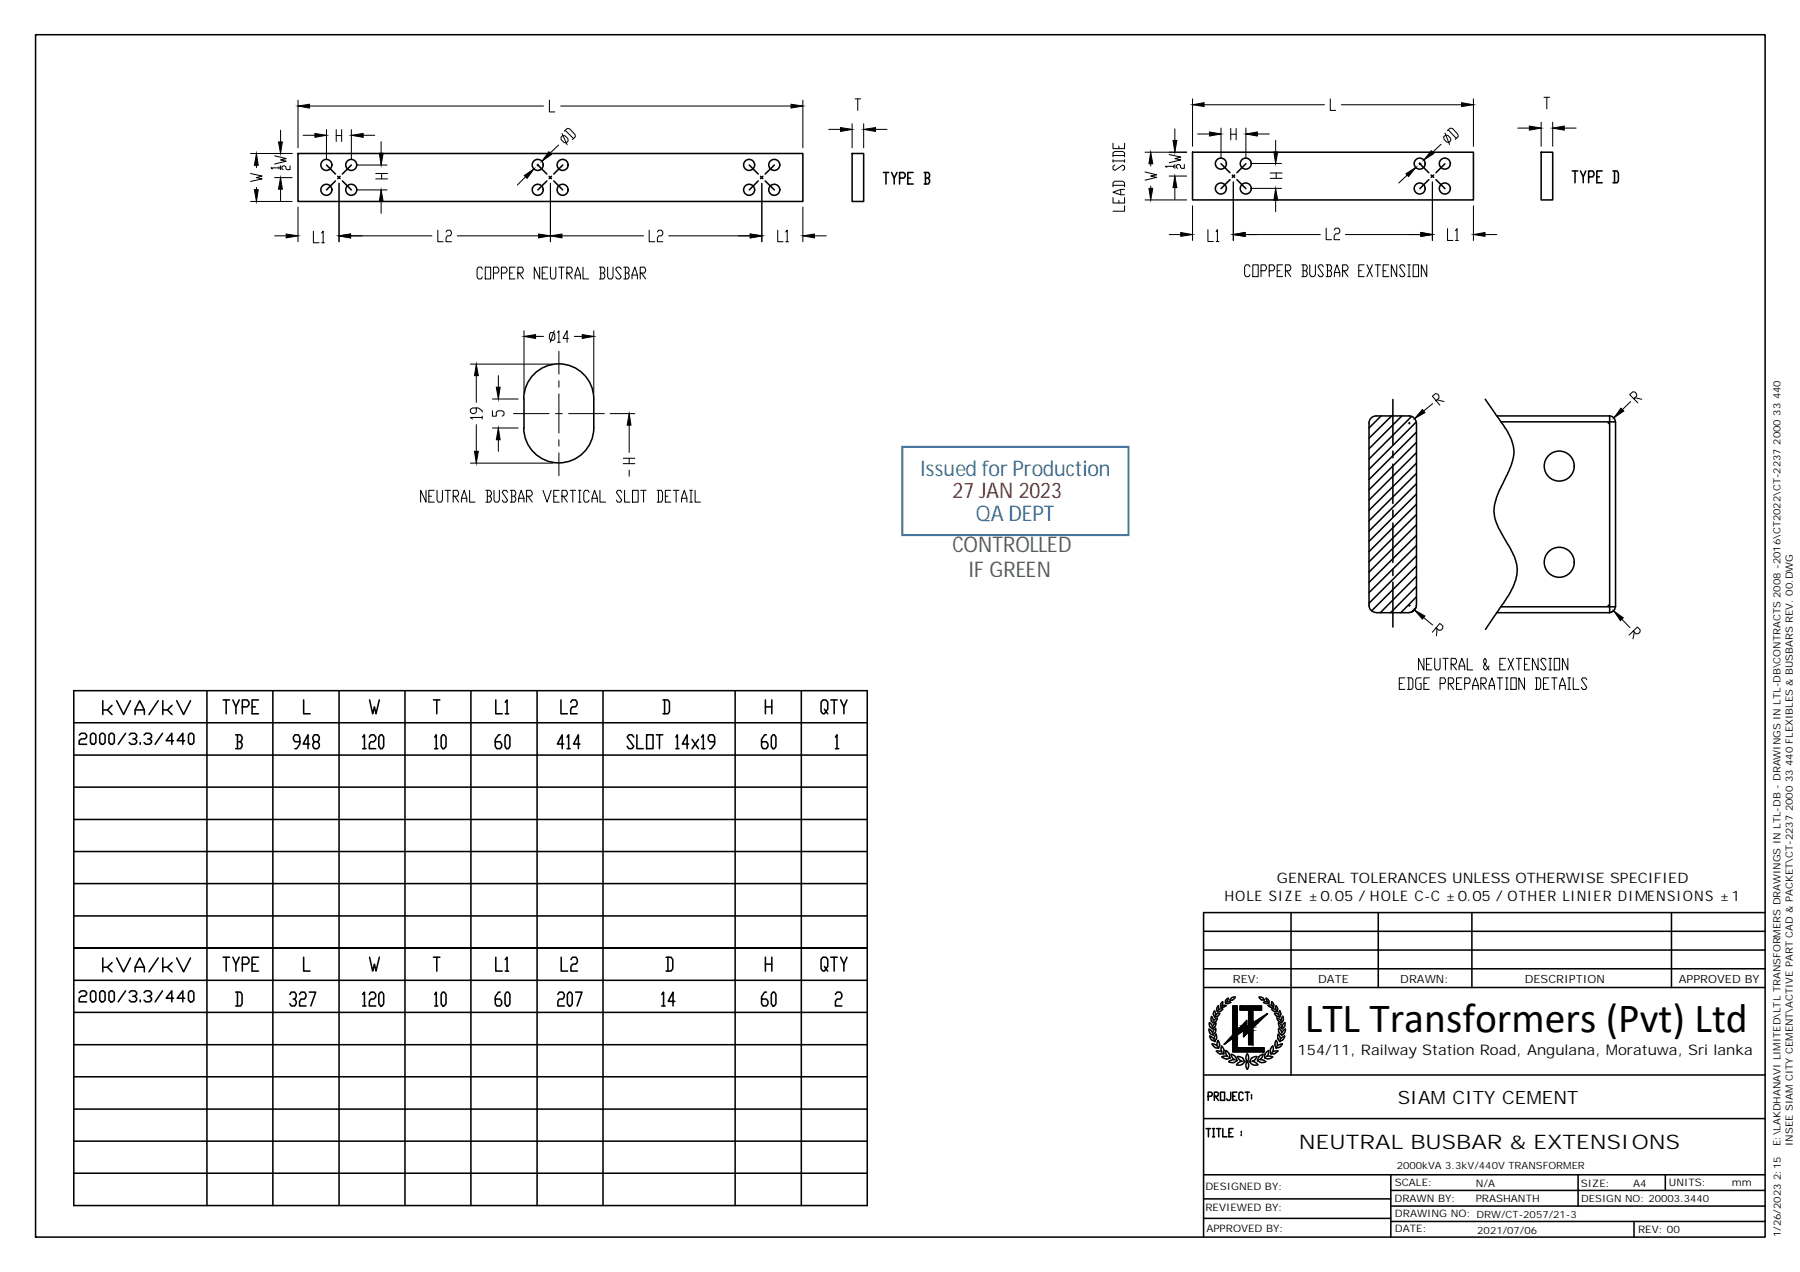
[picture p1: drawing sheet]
<svg xmlns="http://www.w3.org/2000/svg" width="297mm" height="210mm" viewBox="0 0 297 210" stroke-linecap="round" stroke-linejoin="round" font-family="sans-serif">
<!-- layer: 0 -->
<g fill="#000" stroke="#000" stroke-width=".17">
<path d="M49.2 17.5l1.9-.3v.6zM130.5 17.2l2 .3-2 .3zM196.8 17.3l1.9-.4v.7zM241.2 16.9l1.9 .4-1.9 .3zM42 31.3h.6l-.3 1.9zM42.3 25.3l.3 2h-.6zM46 23.4h.6l-.3 1.9zM46.3 29.3l.3 1.9h-.6zM47.2 38.6l2 .3-2 .4zM52 22l1.9 .3-1.9 .4zM56 38.9l1.9-.3v.7zM58 22.3l1.9-.3v.7z"/>
<path d="M62.6 25.3h.6l-.3 1.9zM62.9 31.3l.3 1.9h-.6zM86.5 29l1.6-1.1-1.1 1.5zM88.9 38.6l1.9 .3-1.9 .4zM90.6 25l.4 .5-1.6 1.1zM90.8 38.9l1.9-.3v.7zM123.8 38.6l1.9 .3-1.9 .4zM132.5 38.9l1.9-.3v.7zM138.7 21.1l1.9 .3-1.9 .3zM142.5 21.4l2-.3v.6zM189.6 31.1h.6l-.3 1.9zM189.9 25.1l.3 1.9h-.6z"/>
<path d="M193.6 23.2h.6l-.3 1.9zM193.9 29.1l.3 1.9h-.6zM194.8 38.4l2 .3-2 .3zM199.6 21.8l1.9 .3-1.9 .4zM203.5 38.7l2-.3v.6zM205.6 22.1l1.9-.3v.7zM210.2 25.1h.6l-.3 1.9zM210.5 31.1l.3 1.9h-.6zM232 28.7l1.7-1.1-1.3 1.5zM234.5 38.4l1.9 .3-1.9 .3zM236.2 24.9l.4 .4-1.6 1.1zM243.1 38.7l2-.3v.6z"/>
<path d="M252.4 20.8l1.9 .3-1.9 .4zM256.2 21.1l1.9-.3v.7zM86.5 55.5l1.9-.3v.7zM96.1 55.2l1.9 .3-1.9 .4zM78.6 60.1l.3 1.9h-.6zM78.3 74.5h.6l-.3 1.9zM81.9 63.9h.6l-.3 1.9zM82.2 70.6l.3 2h-.6zM103.8 68.3l.3 1.9h-.6zM234.7 67.6l.4 .5-1.6 1zM267.5 67.4l.5 .4-1.7 1.1zM233.5 100.7l1.6 1-.4 .5z"/>
<path d="M266.3 100.8l1.6 1.2-.5 .4zM203 171.3h.4l-1.4 1.1zM203.4 166h.8zM205.2 170.2h.9l-.6 .6zM205.7 168.4v.4h-.3zM207.3 168.4l1.9-1.1-1.3 1.1z"/>
<path d="M203.4 166l.8 4.1v-4.1zM203.4 166l.8 4.1h-.8z"/>
<path d="M203.4 170.8h.8zM203.4 170.8h.8z"/>
<path d="M203.4 170.8l.8 .5v-.5zM203.4 170.8l.8 .5h-1.2z"/>
<path d="M203.4 171.3l.8 1.1v-1.1zM203.4 171.3l.8 1.1h-.8z"/>
<path d="M203.4 172.4l.8 .5v-.5zM203.4 172.4l.8 .5h-.8z"/>
<path d="M203.4 170.1l.8 .7 .9-.7zM203.4 170.1l.8 .7h-.8z"/>
<path d="M204.2 170l.9 .1 .1-.1zM204.2 170l.9 .1h-.9z"/>
<path d="M205.2 170.2v.6h.3zM205.2 170.8h.3l-.3 .3z"/>
<path d="M205.4 168.8l.3 .5v-.5zM205.4 168.8l.3 .5h-.7z"/>
<path d="M205 169.3l.7 .2v-.2zM205 169.3l.7 .2h-.9z"/>
<path d="M206.1 166.7l.6 1.7v-1.7zM206.1 166.7l.6 1.7h-.6z"/>
<path d="M206.1 168.4l.6 .4v-.4zM206.1 168.4l.6 .4h-.6z"/>
<path d="M204.6 169.6l2.1 .4v-.4zM204.6 169.6l2.1 .4h-2.5z"/>
<path d="M205.2 170l1.5 .2v-.2zM205.2 170l1.5 .2h-1.5z"/>
<path d="M206.1 170.2l.6 2.2v-2.2zM206.1 170.2l.6 2.2h-.6z"/>
<path d="M204.8 169.5l1.9 .1 .2-.1zM204.6 169.6l.2-.1 1.9 .1z"/>
<path d="M206.1 169.3l.8 .2 .2-.2zM205.7 169.5l.4-.2 .8 .2z"/>
<path d="M206.1 168.8l1 .5 .4-.5zM206.1 168.8l1 .5h-1z"/>
<path d="M207.3 168.4l.2 .4 .4-.4zM206.7 168.8l.6-.4 .2 .4z"/>
<path d="M204.6 166l3.6 .7v-.7zM204.6 166l3.6 .7h-3.6z"/>
<path d="M203.4 172.9l5.2 .7v-.7zM203.4 172.9l5.2 .7h-5.2z"/>
</g>
<g fill="none" stroke="#000" stroke-width=".25">
<path d="M5.9 5.7h285.4v198.4h-285.4zM49.2 25.3h83.3v7.9h-83.3zM53.9 27.2l1.5 1.5M55.4 29.9l-1.5 1.4M55.7 29.1l.4 .4M56.1 29.1l-.4 .4M56.5 29.9l1.5 1.4M58 27.2l-1.5 1.5M88.8 27.2l1.4 1.5M90.2 29.9l-1.4 1.4M90.6 29.1l.4 .4M91 29.1l-.4 .4"/>
<path d="M91.4 29.9l1.5 1.4M92.9 27.2l-1.5 1.5M123.6 27.2l1.5 1.5M125.1 29.9l-1.5 1.4M125.5 29.1l.4 .4M125.9 29.1l-.4 .4M126.3 29.9l1.5 1.4M127.8 27.2l-1.5 1.5M140.6 25.3h1.9v7.9h-1.9zM145.8 28.5h.9M146.2 28.5v1.9M147.1 28.5l.5 .9v1"/>
<path d="M148 28.5l-.4 .9M148.4 29.4h.7l.3-.3v-.3l-.3-.3h-.7v1.9M149.8 29.4h.5M150.7 28.5h-.9v1.9h.9M152.5 28.5h.7l.2 .3v.3l-.2 .3M152.7 29.4h.5l.2 .3v.3l-.2 .4h-.7M152.7 28.5v1.9M196.8 25.1h46.3v7.9h-46.3zM201.5 27l1.5 1.5M203 29.6l-1.5 1.5M203.4 28.9l.3 .4M203.7 28.9l-.3 .4"/>
<path d="M204.1 29.6l1.5 1.5M205.6 27l-1.5 1.5M234.3 27l1.5 1.5M235.8 29.6l-1.5 1.5M236.2 28.9l.4 .4M236.6 28.9l-.4 .4M237 29.6l1.4 1.5M238.4 27l-1.4 1.5M254.3 25.1h1.9v7.9h-1.9zM259.4 28.2h1M259.9 28.2v2M260.8 28.2l.5 1v1"/>
<path d="M261.7 28.2l-.4 1M262.2 29.2h.6l.2-.4v-.3l-.2-.3h-.6v2M263.5 29.2h.4M264.4 28.2h-.9v2h.9M266.2 28.2h.7l.2 .3v1.3l-.2 .4h-.7M266.4 28.2v2M86.4 65.8a5.8 5.8 0 0 1 5.8-5.8 5.8 5.8 0 0 1 5.8 5.8M86.4 70.6a5.8 5.8 0 0 0 5.8 5.8 5.8 5.8 0 0 0 5.8-5.8M86.5 65.8v4.8M98 65.8v4.8M227.1 68.6a1.16 1.16 0 0 0-1.2 1.2v30.1M227.1 68.6h5.4a1.16 1.16 0 0 1 1.2 1.2"/>
<path d="M227.9 68.6l-2 2M229.6 68.6l-3.7 3.7M229.9 65.9v7.5M229.9 74.4v1.1M229.9 76.6v6.5M231.3 68.6l-5.4 5.5M232.9 68.7l-7 7M233.8 69.6l-7.9 7.8M233.8 71.3l-7.9 7.8M233.8 73l-7.9 7.8M233.8 74.7l-7.9 7.8M233.8 76.4l-7.9 7.8"/>
<path d="M233.8 78.1l-7.9 7.9M233.8 79.8l-7.9 7.8M233.8 69.8v30.1M245.1 65.9l3.4 4.9 .4 .7a5.7 5.7 0 0 1 .2 5.9l-2.1 4.7-.4 1.6v1.3a13.4 13.4 0 0 0 2.2 4.8l1.2 2.2a5.9 5.9 0 0 1-.6 5.4l-1.3 2.1-3 4.4M247 68.6h18.6v32.5h-18.6M247.7 69.6h18.9v30.5h-19M265.6 68.6a.95 .95 0 0 1 1 1M225.9 99.9a1.16 1.16 0 0 0 1.2 1.2M229.9 84.2v1.1M229.9 86.3v6.5M229.9 93.9v1.1M229.9 96.1v7.4"/>
<path d="M233.7 99.9a1.16 1.16 0 0 1-1.2 1.2M233.8 81.5l-7.9 7.8M233.8 83.2l-7.9 7.8M233.8 84.9l-7.9 7.8M233.8 86.6l-7.9 7.8M233.8 88.3l-7.9 7.8M233.8 90l-7.9 7.8M233.8 91.7l-7.9 7.8M233.8 93.4l-7.5 7.4M233.8 95.1l-6 6M233.8 96.8l-4.3 4.3M233.8 98.5l-2.6 2.6"/>
<path d="M12.2 114h130.9v84.9h-130.9zM12.2 119.3h130.9M34.1 114v84.9M45 114v84.9M56 114v84.9M66.8 114v84.9M77.7 114v84.9M88.6 114v84.9M99.5 114v84.9M121.3 114v84.9M132.2 114v84.9M227.1 101.1h5.5"/>
<path d="M233.7 100.3l-.8 .7M266.6 100.1a.95 .95 0 0 1-1 1M12.2 124.6h130.9M12.2 129.9h130.9M12.2 135.2h130.9M12.2 140.5h130.9M12.2 145.8h130.9M12.2 151.1h130.9M198.6 159.9h92.7M198.6 156.8h92.7M198.6 153.7h92.7M213 150.6v26.8"/>
<path d="M227.4 150.6v12.4M242.9 150.6v12.4M275.8 150.6v12.4M291.3 150.6h-92.7v53.5M12.2 161.8h130.9M12.2 167.1h130.9M12.2 172.4h130.9M12.2 177.7h130.9M198.6 177.4h92.7M198.6 163h92.7M199.5 169.8l.2 .7M199.5 169.9l.6 .6"/>
<path d="M199.6 168.7a.74 .74 0 0 0 .4 1M199.6 168.8l.5 .6 .3-.4 .2-.2M199.6 171l.4 .6 .4 .2M199.7 170.5l.4 .2M199.9 168.4l.2 .3M199.9 168.4v-.7l.3 .8M200 172.3l.5 .5M200.1 168.7v.1l.1-.1M200.1 169.7v.1l-.1-.1M200.2 170.7v.1l-.1-.1M200.3 167.4l.1 .4h.1M200.3 168.4l.3-.3 .3-.1-.3 .6"/>
<path d="M200.4 166.8l-.2 .6M200.4 169.5l-.3 .2M200.4 166.8l.2 .7M200.5 170.4l-.3 .3M200.5 171.8h.1h-.2M200.5 172.9h.5M200.6 169.8l-.4 .4-.1 .3M200.6 168.6l-.4 .1M200.6 169.7l-.1 .7M200.6 168.8l-.1 .7M200.7 170.7v.7M200.7 170.7l-.3 .5v.3l-.8-.5"/>
<path d="M200.7 173.4l.7 .5M200.8 171.4l-.3 .3M200.8 167.7h-.3M200.9 166.9l-.1-.4 .2-.5v.7l.3-.2h.5l-.5 .4M200.9 166.8v.1h.1M201 166.9h.3M201 171.7l.2 .7M201 171.7l-.2 .4 .1 .5-.3-.2-.6-.1M201.3 172.4l-.2 .4 .1 .1-.1 .1-.1-.1M201.3 167.2h-.3l-.4 .3M201.3 167.2l-.4 .5M201.5 166.1v.2l.1-.1"/>
<path d="M201.5 166.1l.3 .1M201.6 172.6l-.1 .5 .1 .5-.6-.2h-.3M201.6 172.6l.4 .7-.1 .4M201.7 166l.1-.7-.4 .5 .1 .3M201.8 173.8l-.4 .1M201.9 173.8l.1 .2-.2-.1M202.3 165.1l-.1 .4h.1M202.3 165.5l.3 .1M202.3 165.9l-.5 .3M202.4 165.9l-.7 .1M202.6 174.3h-.5l-.5 .1 .8 .3M202.7 164.7l-.2 .6 .6 .1"/>
<path d="M202.7 164.7l-.4 .4M202.9 174l-.6-.6a1.06 1.06 0 0 0 .3 .9M202.9 174v.4M202.9 174.5h.1v.1l-.6 .2M203 165a.74 .74 0 0 1 .8-.5l-.4 .5M203.1 165.4l-.5 .2M203.2 174l.7 .4M203.2 174a1.08 1.08 0 0 0 .5 .9M203.3 165h-.4M203.4 166h.8v4.1l1.5-1.7v1.1l.4-.2v-2.6h-1.5v-.7h3.6v.7h-1.5v2.1l2.5-1.5-2.5 2.3v2.8h-.6v-2.2l-.9 .9v-1.1l-1 .8v2.1h4.4v.7h-5.2v-2.3l-1.4 1.1 1.4-1.6zM203.7 174.9h-.5l-.4 .3M203.9 174.5l.1 .4"/>
<path d="M204 175.1l-.4 .2-.8-.1M204 174.9h.2v.2h-.2M205 175.7h-.9M205.3 175.1l-.1-.3a1.1 1.1 0 0 0-1-.5 1.1 1.1 0 0 0 .8 .8l-.5 .2-.4 .4M205.3 175.2l-.3 .4M205.3 175.1h.2l-.2 .2M205.8 173.9a1 1 0 0 1 0 1.3 1 1 0 0 1 0-1.3zM205.8 175.2a1 1 0 0 1 0 1.2 1 1 0 0 1 0-1.2zM206.3 175.2l.4 .4M206.6 174.6l-.3 .5h-.1l.1 .2M206.6 175.7h1M207.4 174.3l-.9 .3"/>
<path d="M207.4 174.4a1.16 1.16 0 0 1-.8 .7l.6 .2 .4 .4M207.6 174.9h-.1v.2h.1M207.6 175l.4 .3M207.7 174.5l-.1 .4M207.8 164.5l.5 .5M207.8 164.5a.74 .74 0 0 1 .8 .5M207.9 174.9h.5l.5 .3M208.3 165h.4M208.4 174a1.08 1.08 0 0 1-.5 .8M208.5 174l-.8 .4M208.5 165.4l.5 .2M208.7 174v.4"/>
<path d="M208.8 174l.5-.6a1.05 1.05 0 0 1-.3 .9h.5l.5 .1M208.8 174.5l-.1 .1h.1M208.8 174.5l.4 .2M208.9 175.2l-.9 .1M208.9 164.7l.4 .4M208.9 164.7l.3 .6-.7 .1M209.3 165.9l.4 .3 .4-.1M209.3 165.9h.7M209.3 165.5l-.3 .1M209.4 165.1l.1 .4h-.2M209.7 173.8v.2l.1-.1M209.8 173.8l.5 .1"/>
<path d="M209.8 166.5l.5 .4M209.9 166.5h.5l.2 .2v-.7l.2 .5M210 166l-.1-.7 .3 .5v.3M210 174.4l-.7 .3M210.2 166.1l-.1 .1M210.3 167.2l.4 .5M210.3 167.2h.3l.5 .3M210.6 172.8l-.1 .1 .1 .1 .1-.1M210.7 166.9h-.4M210.7 168l.3 .1 .4 .3M210.7 168l.1 .2a.62 .62 0 0 0 .6 .5M210.7 167.7h.4"/>
<path d="M210.8 172.6v-.5l-.2-.4-.2 .7 .2 .4M210.8 166.8v.1h-.1M210.8 166.5l-.1 .3M210.9 171.4l.2 .3M210.9 173.4l-.7 .5M210.9 171.4v-.7l.3 .5 .1 .3M210.9 173.4h-.3l-.6 .2a1.03 1.03 0 0 0 0-1l-.4 .7 .1 .4M211 168.8l.2 .7M211 168.8l.2 .1 .3 .5M211.2 166.8l.2 .6-.2 .3M211.2 166.8l-.2 .7M211.2 171.8h-.1h.2"/>
<path d="M211.2 169.4l.3 .2M211.2 167.7l-.1 .2v-.1M211.5 170.4l-.2-.5-.3-.2v.5l.5 .5M211.6 172.3l-.5 .5-.5 .1M211.6 172.3h-.3l-.5 .3M211.7 168.4v-.7l-.3 .7M211.8 168.4l-.3 .4-.1-.1M211.9 170.5l-.4 .3-.1-.1M211.9 169.4l-.2 .4-.2-.1M212 171l-.3 .6-.5 .2M212 168.8l-.5 .6M212 171l-.7 .5"/>
<path d="M212 168.7v.7M212.1 169.8l-.2 .7M212.1 169.8l-.6 .6M12.2 183h130.9M12.2 188.3h130.9M12.2 193.6h130.9M198.6 197.8h30.9M198.6 193.9h92.7M198.6 184.6h92.7M199 186.2h.8M199.4 180.9h.5l.2-.2-.2-.5h-.5v1.4M199.4 186.2v1.4"/>
<path d="M200.1 186.2h.3M200.1 187.6h.3M200.3 186.2v1.4M200.4 180.9h.5l.2-.2-.2-.5h-.5v1.4M200.6 180.9l.5 .7M200.8 186.2h.7M201.1 186.2v1.4M201.4 180.2h.7v1.4h-.7zM201.8 186.2v1.4h.7M202.8 186.9h.3M203.1 180.2v1.1l-.2 .3h-.3l-.2-.3M203.4 180.9h.4"/>
<path d="M203.5 186.2h-.7v1.4h.7M204.1 180.2h-.7v1.4h.7M204.8 186.7v.2M204.8 187.2v.2M205.1 180.4l-.1-.2h-.4l-.1 .2v.9l.1 .3h.4l.1-.3M205.5 180.2h.7M205.9 180.2v1.4M206.5 180.7v.2M206.5 181.1v.2M229.5 199h61.8M229.5 193.9v10.2M229.5 196.4h61.8"/>
<path d="M260.4 193.9v5.1M274.8 193.9v2.5M198.6 201.1h30.9M229.5 201.6h61.8M269.6 201.6v2.5"/>
<circle cx="53.9" cy="31.3" r=".91"/>
<circle cx="53.9" cy="27.2" r=".91"/>
<circle cx="58" cy="27.2" r=".91"/>
<circle cx="58" cy="31.3" r=".91"/>
<circle cx="88.7" cy="31.3" r=".91"/>
<circle cx="88.7" cy="27.2" r=".91"/>
<circle cx="92.8" cy="27.2" r=".91"/>
<circle cx="92.8" cy="31.3" r=".91"/>
<circle cx="123.6" cy="27.2" r=".91"/>
<circle cx="123.6" cy="31.3" r=".91"/>
<circle cx="127.8" cy="31.3" r=".91"/>
<circle cx="127.8" cy="27.2" r=".91"/>
<circle cx="201.5" cy="31.1" r=".91"/>
<circle cx="201.5" cy="27" r=".91"/>
<circle cx="205.6" cy="31.1" r=".91"/>
<circle cx="205.6" cy="27" r=".91"/>
<circle cx="234.3" cy="27" r=".91"/>
<circle cx="234.3" cy="31.1" r=".91"/>
<circle cx="238.4" cy="27" r=".91"/>
<circle cx="238.4" cy="31.1" r=".91"/>
<circle cx="257.3" cy="76.9" r="2.48"/>
<circle cx="257.3" cy="92.8" r="2.48"/>
</g>
<!-- layer: P -->
<g fill="none" stroke="#000" stroke-width=".25">
<path d="M17 115.6v2.3M17.7 117.2l.8 .7M18.5 116.4l-.8 .8h-.7M19.2 115.6l1.2 2.3 1.1-2.3M22.3 117.9v-.7l.8-1.6 .7 1.6v.7M22.3 117.2h1.5M26.1 115.6l-1.5 2.3M26.9 115.6v2.3M27.6 117.2l.8 .7M28.4 116.4l-.8 .8h-.7M29.2 115.6l1.1 2.3 1.1-2.3M36.8 115.5h1.1"/>
<path d="M37.3 115.5v2.3M38.4 115.5l.5 1.1v1.2M39.5 115.5l-.6 1.1M40 116.6h.8l.3-.3v-.4l-.3-.4h-.8v2.3M41.6 116.6h.5M42.7 115.5h-1.1v2.3h1.1M50.1 115.5v2.3h1.1M61 115.5l.5 2.3 .3-1.2 .2 1.2 .6-2.3M71.5 115.5h1.1M72.1 115.5v2.3M81.8 115.5v2.3h1.1M83.4 115.9l.3-.4v2.3"/>
<path d="M83.4 117.8h.5M92.6 115.5v2.3h1M94.2 115.9l.2-.4h.6l.2 .4v.4l-.2 .3h-.6l-.2 .4v.8h1M109.4 115.5h.8l.3 .4v1.5l-.3 .4h-.8M109.7 115.5v2.3M126.3 116.6h1.1M126.3 115.5v2.3M127.4 115.5v2.3M136 117l.3 .4-.3 .4h-.2l-.3-.4v-1.5l.3-.4h.5l.3 .4v1.1l-.3 .4 .3 .4M137.1 115.5h1.1M137.7 115.5v2.3M138.7 115.5l.6 1.1v1.2"/>
<path d="M139.8 115.5l-.5 1.1M13.1 121.3l.3-.3h.6l.3 .3v.3l-.3 .3h-.6l-.3 .3v.6h1.2M14.9 121.3l.3-.3h.3l.3 .3v1.2l-.3 .3h-.3l-.3-.3zM16.5 121.3l.2-.3h.3l.3 .3v1.2l-.3 .3h-.3l-.2-.3zM18 121.3l.3-.3h.3l.3 .3v1.2l-.3 .3h-.3l-.3-.3zM20.7 121l-1.2 1.8M21.3 121.3l.3-.3h.7l.2 .3v.3l-.2 .3h-.4M22.3 121.9l.2 .3v.3l-.2 .3h-.7l-.3-.3M23.1 122.5v.3M23.8 121.3l.3-.3h.6l.3 .3v.3l-.3 .3h-.3M24.7 121.9l.3 .3v.3l-.3 .3h-.6l-.3-.3M26.8 121l-1.2 1.8"/>
<path d="M28.6 122.2h-1.2l.9-1.2v1.8M30.5 122.2h-1.3l1-1.2v1.8M31.1 121.3l.3-.3h.3l.3 .3v1.2l-.3 .3h-.3l-.3-.3zM38.9 121.3h.8l.2 .3v.4l-.2 .4M39.2 122.4h.5l.2 .4v.4l-.2 .3h-.8M39.2 121.3v2.2M49.5 122.4h-.8l-.3-.4v-.4l.3-.3h.5l.3 .3v1.2l-.5 .7h-.3M51.1 122.8h-1.1l.8-1.5v2.2M51.9 122.4l-.3-.4v-.4l.3-.3h.5l.3 .3v.4l-.3 .4h-.5l-.3 .4v.4l.3 .3h.5l.3-.3v-.4l-.3-.4M59.8 121.6l.3-.3v2.2M59.8 123.5h.6M60.9 121.6l.3-.3h.5l.3 .3v.4l-.3 .4h-.5l-.3 .4v.7h1.1"/>
<path d="M62.8 121.3h.3l.2 .3v1.6l-.2 .3h-.3l-.3-.3v-1.6zM71.7 121.6l.3-.3v2.2M71.7 123.5h.5M73.1 121.3h.2l.3 .3v1.6l-.3 .3h-.2l-.3-.3v-1.6zM82.5 121.3h-.2l-.6 .7v1.2l.3 .3h.5l.3-.3v-.4l-.3-.4h-.8M83.6 121.3h.3l.2 .3v1.6l-.2 .3h-.3l-.3-.3v-1.6zM93 122.8h-1l.8-1.5v2.2M93.6 121.6l.2-.3v2.2M93.6 123.5h.5M95.7 122.8h-1.1l.8-1.5v2.2M104.6 121.6l-.3-.3h-.5l-.3 .3 1.1 1.6-.3 .3h-.5l-.3-.3M105.1 121.3v2.2h1.1"/>
<path d="M106.7 121.3h1.1v2.2h-1.1zM108.3 121.3h1.1M108.8 121.3v2.2M111.5 121.6l.3-.3v2.2M111.5 123.5h.5M113.7 122.8h-1.1l.8-1.5v2.2M114.2 122l1.1 1.5M115.3 122l-1.1 1.5M115.8 121.6l.3-.3v2.2M115.8 123.5h.5M117.9 122.4h-.8l-.2-.4v-.4l.2-.3h.6l.2 .3v1.2l-.5 .7h-.3M126.5 121.3h-.3l-.5 .7v1.2l.2 .3h.6l.2-.3v-.4l-.2-.4h-.8"/>
<path d="M127.5 121.3h.3l.2 .3v1.6l-.2 .3h-.3l-.2-.3v-1.6zM137.9 121.6l.2-.3v2.2M137.9 123.5h.5M17 158.1v2.3M17.7 159.6l.8 .8M18.5 158.8l-.8 .8h-.7M19.2 158.1l1.2 2.3 1.1-2.3M22.3 159.6h1.5M26.1 158.1l-1.5 2.3M26.9 158.1v2.3M27.6 159.6l.8 .8M28.4 158.8l-.8 .8h-.7"/>
<path d="M29.2 158.1l1.1 2.3 1.1-2.3M36.8 158h1.1M37.3 158v2.2M38.4 158l.5 1.1v1.1M39.5 158l-.6 1.1M40 159.1h.8l.3-.4v-.4l-.3-.3h-.8v2.2M41.6 159.1h.5M42.7 158h-1.1v2.2h1.1M50.1 158v2.2h1.1M61 158l.5 2.2 .3-1.1 .2 1.1 .6-2.2M71.5 158h1.1M72.1 158v2.2"/>
<path d="M81.8 158v2.2h1.1M83.4 158.3l.3-.3v2.2M92.6 158v2.2h1.1M94.2 158.3l.3-.3h.5l.3 .3v.4l-.3 .4h-.5l-.3 .4v.7h1.1M109.9 158h.8l.3 .3v1.6l-.3 .3h-.8M110.2 158v2.2M126.3 158v2.2M126.3 159.1h1.1M127.4 158v2.2M136 159.5l.3 .4-.3 .3h-.2l-.3-.3v-1.6l.3-.3h.5l.3 .3v1.2l-.3 .4 .3 .3M137.1 158h1.1M137.7 158v2.2"/>
<path d="M138.7 158l.6 1.1v1.1M139.8 158l-.5 1.1M13.1 163.8l.3-.3h.6l.3 .3v.3l-.3 .3h-.6l-.3 .3v.6h1.2M14.9 163.8l.3-.3h.3l.3 .3v1.2l-.3 .3h-.3l-.3-.3zM16.5 163.8l.2-.3h.3l.3 .3v1.2l-.3 .3h-.3l-.2-.3zM18 163.8l.3-.3h.3l.3 .3v1.2l-.3 .3h-.3l-.3-.3zM20.7 163.5l-1.2 1.8M21.3 163.8l.3-.3h.7l.2 .3v.3l-.2 .3h-.4M22.3 164.4l.2 .3v.3l-.2 .3h-.7l-.3-.3M22.3 160.4v-.8l.8-1.5 .7 1.5v.8M23.1 165v.3M23.8 163.8l.3-.3h.6l.3 .3v.3l-.3 .3h-.3"/>
<path d="M24.7 164.4l.3 .3v.3l-.3 .3h-.6l-.3-.3M26.8 163.5l-1.2 1.8M28.6 164.7h-1.2l.9-1.2v1.8M30.5 164.7h-1.3l1-1.2v1.8M31.1 163.8l.3-.3h.3l.3 .3v1.2l-.3 .3h-.3l-.3-.3zM38.9 163.7h.8l.2 .4v1.5l-.2 .4h-.8M39.2 163.7v2.3M47.8 164.1l.3-.4h.5l.3 .4v.4l-.3 .4h-.2M48.6 164.9l.3 .3v.4l-.3 .4h-.5l-.3-.4M49.4 164.1l.3-.4h.5l.3 .4v.4l-.3 .4h-.5l-.3 .3v.8h1.1M51 163.7h1.1l-.8 2.3M59.8 164.1l.3-.4v2.3"/>
<path d="M59.8 166h.6M60.9 164.1l.3-.4h.5l.3 .4v.4l-.3 .4h-.5l-.3 .3v.8h1.1M62.8 163.7h.3l.2 .4v1.5l-.2 .4h-.3l-.3-.4v-1.5zM71.7 164.1l.3-.4v2.3M71.7 166h.5M73.1 163.7h.2l.3 .4v1.5l-.3 .4h-.2l-.3-.4v-1.5zM82.5 163.7h-.2l-.6 .8v1.1l.3 .4h.5l.3-.4v-.4l-.3-.3h-.8M83.4 160.2h.5M83.6 163.7h.3l.2 .4v1.5l-.2 .4h-.3l-.3-.4v-1.5zM92.1 164.1l.2-.4h.6l.2 .4v.4l-.2 .4h-.6l-.2 .3v.8h1M93.9 163.7h.3l.2 .4v1.5l-.2 .4h-.3l-.3-.4v-1.5zM95 163.7h1l-.8 2.3"/>
<path d="M109.2 164.1l.3-.4v2.3M109.2 166h.6M111.4 165.2h-1.1l.8-1.5v2.3M126.5 163.7h-.3l-.5 .8v1.1l.2 .4h.6l.2-.4v-.4l-.2-.3h-.8M127.5 163.7h.3l.2 .4v1.5l-.2 .4h-.3l-.2-.4v-1.5zM137.9 164.1l.2-.4h.6l.2 .4v.4l-.2 .4h-.6l-.2 .3v.8h1"/>
</g>
<!-- layer: 0 -->
<path d="M12.2 156.4h130.9" fill="none" stroke="#000" stroke-width=".3"/>
<g fill="none" stroke="#000" stroke-width=".17">
<path d="M49.2 16.5v7.9M51.1 17.5h38.6M90.7 16.5v2h.9M92.5 17.5h38M132.5 16.5v7.9M141.1 16.3h.9M141.5 16.3v1.9M196.8 16.3v7.8M198.7 17.3h19.9M219.5 16.3v1.9h.9M221.3 17.3h19.9M243.1 16.3v7.8"/>
<path d="M254.8 16.1h.9M255.3 16.1v1.9M41.3 28.6l2 .5-1 .2 1 .2-2 .4M41.3 33.2h6.9M41.3 25.3h6.9M42.3 27.3v.4M42.3 30.9v.4M45.3 25.7l1.9 .5-.9 .2 .9 .2-1.9 .5M45.3 38.9h1.9M45.3 29.3h2.9M46 27.7h-1.3l.2 .2M46 27.5v.4"/>
<path d="M46.3 21.5v1.9M46.3 27.4v.6M46.3 31.2v1.9M47.9 27.4v.6h-.5l-.2-.1v-.4l-.3-.1-.4 .1v.4l.2 .1M49.2 34.2v5.7M50 22.3h2M51.7 38.2v1.9h.9M53.1 38.5l.2-.3v1.9M53.9 21.4v4.9M55.5 21.4v1.9M55.5 22.4h.9M56 30.2v9.7"/>
<path d="M56.4 21.4v1.9M57.9 38.9h13.4M58 21.4v4.9M59 27.2h4.9M59 31.3h4.9M59.9 22.3h1.9M62 29.5h2M62 28.6h2M62.9 23.4v1.9M62.9 33.2v2M63 28.6v.9M72.2 38v1.9h.9"/>
<path d="M73.6 38.3l.2-.3h.5l.2 .3v.3l-.2 .3h-.5l-.2 .4v.6h.9M75.5 38.9h13.4M86.7 29.2l-1.3 1.3M88.6 27.2h.3M88.8 27.1v.3M90.8 30.2v9.7M92.2 23.9l-1.4 1.3M92.6 22.7l.3-.3h.3l.5 .5 .1 .4-.3 .3-.4-.1-.5-.5zM92.7 38.9h13.5M92.7 22l.9 1.9M93.1 21.6l.5-.4 .4 .1 .9 .9v.4l-.4 .4M93.3 21.5l1.3 1.4"/>
<path d="M107.1 38v1.9h1M108.5 38.3l.2-.3h.5l.2 .3v.3l-.2 .3h-.5l-.2 .4v.6h.9M110.3 38.9h13.5M125.7 30.2v9.7M128.3 38v1.9h.9M129.7 38.3l.2-.3v1.9M129.7 39.9h.4M132.5 34.2v5.7M134.4 38.9h1.9M136.8 21.4h1.9M140.6 20.4v4M142.5 20.4v4"/>
<path d="M144.5 21.4h1.9M183.7 32.6v.9h1.9v-.9M183.7 30.8v-.6l.3-.3h1.3l.3 .3v.6M183.7 25.9v-.7l.3-.2h1.3l.3 .2v.7M183.7 23.6v.9h1.9v-.9M183.7 30.6h1.9M183.7 26.3v.5M183.7 26.6h1.9M183.7 25.7h1.9M184 27.2l-.3 .2v.5l.3 .2 1.3-.9 .3 .2v.5l-.3 .2M184.6 24.1v.4M184.6 33.1v.4"/>
<path d="M184.9 31.3v.8M185.6 34v.9h-1.9M185.6 31.3h-.7l-1.2 .4 1.2 .4h.7M185.6 26.3v.5M189 28.4l1.9 .4-1 .3 1 .2-1.9 .4M189 33h6.8M189 25.1h6.8M189.9 27v.4M189.9 30.7v.4M192.9 25.5l1.9 .4-.9 .3 .9 .2-1.9 .5M192.9 38.7h1.9M192.9 29.1h2.9"/>
<path d="M193.7 27.4h-1.4l.3 .2M193.7 27.3v.3M193.9 21.3v1.9M193.9 27.1v.7M193.9 31v1.9M195.4 27.1v.7h-.4l-.2-.2v-.3l-.5-.2-.2 .2v.3l.2 .2M196.8 34v5.7M197.6 22.1h2M199.3 37.9v1.9h.9M200.7 38.2l.2-.3v1.9M200.7 39.8h.5M201.5 21.1v4.9"/>
<path d="M203.1 21.2v1.9M203.1 22.2h.9M203.5 30v9.7M204 21.2v1.9M205.5 38.7h12.4M205.6 21.1v4.9M206.6 27h4.9M206.6 31.1h4.9M207.5 22.1h2M209.6 29.4h2M209.6 28.5h2M210.5 23.2v1.9"/>
<path d="M210.5 33v1.9M210.6 28.5v.9M218.8 37.6v2h.9M220.2 37.9l.2-.3h.4l.3 .3v.4l-.3 .3h-.4l-.2 .3v.7h.9M222 38.7h12.5M232.2 28.9l-1.4 1.3M234.1 27h.4M234.3 26.8v.4M236.4 30v9.7M237.8 23.8l-1.4 1.3M238.2 22.6l.4-.3 .4 .1 .4 .4v.4l-.3 .3-.4-.1-.4-.4zM238.4 21.9l.8 1.9"/>
<path d="M238.8 21.6l.5-.5 .4 .1 .9 1 .1 .3-.6 .5M238.9 37.7v2h.9M239 21.4l1.3 1.4M240.2 38.1l.2-.4v2M240.2 39.7h.5M243.1 34v5.7M245.1 38.7h1.9M250.5 21.1h1.9M254.3 20.2v3.9M256.2 20.2v3.9M258.1 21.1h2M53.1 40.1h.4"/>
<path d="M79.6 44.4l-.2-.3h-.5l-.2 .3v1.3l.2 .3h.5l.2-.3M80.1 44.1h.9v1.9h-.9zM81.4 45.1h.7l.2-.4v-.3l-.2-.3h-.7v1.9M82.7 45.1h.7l.3-.4v-.3l-.3-.3h-.7v1.9M84.1 45.1h.5M85 44.1h-.9v1.9h.9M85.5 45.1h.6l.2-.4v-.3l-.2-.3h-.6v1.9M85.7 45.1l.6 .9M86.5 54.6v10.3M88.4 55.5h1.3M89.1 44.1v1.9l-.9-1.9v1.9M89.5 45.1h.4"/>
<path d="M90.4 44.1h-.9v1.9h.9M90.8 44.1v1.6l.2 .3h.5l.2-.3v-1.6M90.9 54.9h.4l.3 .3v.7l-.3 .2h-.4l-.2-.2v-.7zM91.5 54.6l-.7 1.9M92 54.9l.2-.3v1.9M92 56.5h.4M92.2 44.1h.9M92.2 58v3.7M92.7 44.1v1.9M93.5 45.1h.7l.2-.4v-.3l-.2-.3h-.7v1.9M93.8 45.1l.6 .9M93.8 55.9h-.9l.7-1.3v1.9"/>
<path d="M94.8 55.5h1.3M94.9 46v-.6l.4-1.3 .5 1.3v.6M94.9 45.4h.9M96.2 44.1v1.9h.9M98 54.6v10.3M98.9 44.1h.7l.2 .3v.3l-.2 .4M99.1 45.1h.5l.2 .3v.3l-.2 .3h-.7M99.1 44.1v1.9M100.3 44.1v1.6l.2 .3h.5l.2-.3v-1.6M102.5 44.4l-.2-.3h-.5l-.2 .3 .9 1.3-.2 .3h-.5l-.2-.3M102.9 44.1h.7l.2 .3v.3l-.2 .4M103.2 45.1h.4l.2 .3v.3l-.2 .3h-.7"/>
<path d="M103.2 44.1v1.9M104.3 46v-.6l.5-1.3 .4 1.3v.6M104.3 45.4h.9M105.6 45.1h.7l.2-.4v-.3l-.2-.3h-.7v1.9M105.9 45.1l.6 .9M206.3 44l-.2-.3h-.5l-.2 .3v1.3l.2 .3h.5l.2-.3M206.7 43.7h.9v1.9h-.9zM208.1 44.7h.7l.2-.4v-.3l-.2-.3h-.7v1.9M209.5 44.7h.6l.2-.4v-.3l-.2-.3h-.6v1.9M210.8 44.7h.4M211.7 43.7h-.9v1.9h.9M212.1 44.7h.7l.2-.4v-.3l-.2-.3h-.7v1.9"/>
<path d="M212.3 44.7l.7 .9M214.8 43.7h.7l.2 .3v.3l-.2 .4M215 44.7h.5l.2 .3v.3l-.2 .3h-.7M215 43.7v1.9M216.1 43.7v1.6l.3 .3h.4l.3-.3v-1.6M218.4 44l-.2-.3h-.5l-.2 .3 .9 1.3-.2 .3h-.5l-.2-.3M218.8 43.7h.7l.2 .3v.3l-.2 .4M219.1 44.7h.4l.2 .3v.3l-.2 .3h-.7M219.1 43.7v1.9M220.2 45.6v-.6l.4-1.3 .5 1.3v.6M220.2 45h.9M221.6 44.7h.6l.2-.4v-.3l-.2-.3h-.6v1.9"/>
<path d="M221.8 44.7l.6 .9M224.2 44.7h.5M225.1 43.7h-.9v1.9h.9M225.6 43.7l.9 1.9M226.5 43.7l-.9 1.9M226.9 43.7h.9M227.4 43.7v1.9M228.2 44.7h.5M229.2 43.7h-1v1.9h1M230.5 43.7v1.9l-.9-1.9v1.9M231.8 44l-.2-.3h-.4l-.2 .3 .8 1.3-.2 .3h-.4l-.2-.3M232.3 45.6h.4"/>
<path d="M232.3 43.7h.4M232.5 43.7v1.9M233.2 43.7h.9v1.9h-.9zM235.4 43.7v1.9l-.8-1.9v1.9M77.6 60.1h13.7M77.6 76.4h13.7M78.6 67.3v.7l-.3 .3h-.3l-.4-.3v-.4l.4-.3h.9l.7 .5v.2M78.6 62v4.4M78.6 70.1v4.4M79.6 68.9h-2l.4 .2M79.6 68.7v.4M81.3 67.8v.9h.6v-.7l.3-.2h.7l.3 .2v.5l-.3 .2"/>
<path d="M81.3 65.8h4.2M81.3 70.6h4.2M82.2 62v1.9M82.2 72.6v1.9M84.7 68.3h5.9M91.7 68.3h1.1M92.2 62.8v1.1M92.2 65v6.5M92.2 72.6v1M92.2 74.7v3.8M93.8 68.3h5.9M100.7 68.3h4.1"/>
<path d="M102.9 76.5h1.9M102.9 75.6h1.9M103.8 70.2v4.4M103.8 75.6v.9M103.8 77.6v1M232.4 69.8h.3M232.6 69.7v.3M236.4 66.6l-1.5 1.2M237 66.1l.5-.4-.2-.7h-.4l-.5 .4 1.2 1.5M237.1 66l1.2 .3M265.3 69.8h.3M265.5 69.6v.3"/>
<path d="M269.1 66.3l-1.4 1.3M269.6 65.8l.5-.5-.1-.3-.2-.3h-.4l-.5 .4 1.4 1.4M269.8 65.6l1.1 .3M70.3 80.9v2l-.9-2v2M70.8 81.9h.4M71.7 80.9h-.9v2h.9M72.1 80.9v1.6l.2 .4h.5l.2-.4v-1.6M73.4 80.9h1M73.9 80.9v2M74.8 81.9h.7l.2-.4v-.2l-.2-.4h-.7v2M75 81.9l.7 1M76.1 82.9v-.7l.5-1.3 .4 1.3v.7"/>
<path d="M76.1 82.2h.9M77.5 80.9v2h.9M80.2 80.9h.6l.3 .4v.2l-.3 .4M80.4 81.9h.4l.3 .3v.3l-.3 .4h-.6M80.4 80.9v2M81.5 80.9v1.6l.2 .4h.5l.2-.4v-1.6M83.8 81.3l-.2-.4h-.5l-.2 .4 .9 1.2-.2 .4h-.5l-.2-.4M84.2 80.9h.7l.2 .4v.2l-.2 .4M84.4 81.9h.5l.2 .3v.3l-.2 .4h-.7M84.4 80.9v2M85.6 82.9v-.7l.4-1.3 .5 1.3v.7M85.6 82.2h.9"/>
<path d="M86.9 81.9h.7l.2-.4v-.2l-.2-.4h-.7v2M87.2 81.9l.6 1M89.6 80.9l.7 2 .7-2M91.4 81.9h.4M92.3 80.9h-.9v2h.9M92.7 81.9h.7l.2-.4v-.2l-.2-.4h-.7v2M92.9 81.9l.7 1M94.1 80.9h.9M94.5 80.9v2M95.4 82.9h.5M95.4 80.9h.5M95.7 80.9v2"/>
<path d="M97.2 81.3l-.2-.4h-.5l-.2 .4v1.2l.2 .4h.5l.2-.4M97.7 82.9v-.7l.4-1.3 .5 1.3v.7M97.7 82.2h.9M99 80.9v2h.9M102.6 81.3l-.2-.4h-.5l-.2 .4 .9 1.2-.2 .4h-.5l-.2-.4M103.1 80.9v2h.9M104.4 80.9h.9v2h-.9zM105.7 80.9h.9M106.2 80.9v2M108.4 80.9h.7l.2 .4v1.2l-.2 .4h-.7M108.7 80.9v2M109.8 81.9h.4"/>
<path d="M110.7 80.9h-.9v2h.9M111.1 80.9h.9M111.6 80.9v2M112.5 82.9v-.7l.4-1.3 .5 1.3v.7M112.5 82.2h.9M113.8 82.9h.5M113.8 80.9h.5M114 80.9v2M114.7 80.9v2h.9M232.4 99.9h.3M232.6 99.7v.4M265.3 100h.3"/>
<path d="M265.5 99.8v.3M230.9 112.8h.5M231.8 111.9h-.9v1.9h.9M232.3 111.9h.6l.3 .3v1.2l-.3 .4h-.6M232.5 111.9v1.9M233.3 100.7l-.7 .4M234.5 111.9h-.7l-.2 .3v1.2l.2 .4h.7v-1h-.2M234.9 101.9l1.5 1.2M235 108.6v1.9l-.9-1.9v1.9M235 112.8h.4M235.4 109.6h.5M235.9 111.9h-.9v1.9h.9"/>
<path d="M236.3 108.6h-.9v1.9h.9M236.8 108.6v1.7l.2 .2h.4l.2-.2v-1.7M237 103.6l.5 .4 .4-.1 .2-.2v-.4l-.5-.4-1.2 1.4M237.1 103.7v1.2M237.6 112.8h.7l.2-.3v-.3l-.2-.3h-.7v1.9M238.1 108.6h.9M238.5 108.6v1.9M239 112.8h.7l.2-.3v-.3l-.2-.3h-.7v1.9M239.2 112.8l.7 1M239.5 109.6h.6l.3-.3v-.4l-.3-.3h-.6v1.9M239.7 109.6l.7 .9M240.4 112.8h.4"/>
<path d="M240.8 110.5v-.6l.4-1.3 .5 1.3v.6M240.8 109.9h.9M241.2 111.9h-.8v1.9h.8M241.7 112.8h.7l.2-.3v-.3l-.2-.3h-.7v1.9M242.1 108.6v1.9h.9M243 113.8v-.7l.5-1.2 .5 1.2v.7M243 113.1h1M244.4 112.8h.7l.2-.3v-.3l-.2-.3h-.7v1.9M244.6 112.8l.7 1M245.7 109.9l-.4 .6h-.2l-.3-.2v-.4l.5-.6v-.4l-.2-.3-.3 .3v.4l.9 1.2M245.7 113.8v-.7l.5-1.2 .4 1.2v.7M245.7 113.1h.9"/>
<path d="M247.1 111.9h.9M247.5 109.6h.5M247.5 111.9v1.9M248.4 108.6h-.9v1.9h.9M248.4 113.8h.5M248.4 111.9h.5M248.7 111.9v1.9M248.9 108.6l.9 1.9M249.3 111.9h.9v1.9h-.9zM249.8 108.6l-.9 1.9M250.2 108.6h.9M250.6 108.6v1.9"/>
<path d="M251.6 111.9v1.9l-1-1.9v1.9M251.6 109.6h.4M252.5 108.6h-.9v1.9h.9M253.4 111.9h.6l.2 .3v1.2l-.2 .4h-.6M253.6 111.9v1.9M253.8 108.6v1.9l-.9-1.9v1.9M254.7 112.8h.4M255.1 108.9l-.2-.3h-.4l-.3 .3 .9 1.4-.2 .2h-.4l-.3-.2M255.6 111.9h-.9v1.9h.9M255.6 110.5h.5M255.6 108.6h.5M255.8 108.6v1.9"/>
<path d="M256.1 111.9h.8M256.5 108.6h.9v1.9h-.9zM256.5 111.9v1.9M257.4 113.8v-.7l.4-1.2 .5 1.2v.7M257.4 113.1h.9M258.7 108.6v1.9l-.9-1.9v1.9M258.7 113.8h.5M258.7 111.9h.5M258.9 111.9v1.9M259.6 111.9v1.9h.9M261.9 112.2l-.3-.3h-.4l-.2 .3 .9 1.2-.3 .4h-.4l-.2-.4M266.2 100.8l-.8 .3"/>
<path d="M267.7 102.2l1.3 1.4M269.5 104.1l.5 .5 .4-.1 .2-.2 .1-.4-.5-.4-1.4 1.3M269.7 104.3l-.2 1.1"/>
</g>
<path d="M148.9 73.7h37.3v14.6h-37.3z" fill="none" stroke="#2e75b6" stroke-width=".34"/>
<text font-size="6.9" x="215.3" y="170.3">LTL Transformers (Pvt) Ltd</text>
<g font-size="3.6" fill="#2e74b5">
<text x="151.9" y="78.5">Issued for Production</text>
<text x="161" y="85.9">QA DEPT</text>
</g>
<text font-size="3.6" fill="#f00" x="157.2" y="82.1">27 JAN 2023</text>
<g font-size="3.6" fill="#538135">
<text x="157.2" y="91.1">CONTROLLED</text>
<text x="159.8" y="95.2">IF GREEN</text>
</g>
<text font-size="3.3" x="214.4" y="189.5">NEUTRAL BUSBAR &amp; EXTENSIONS</text>
<text font-size="3" x="230.7" y="182.2">SIAM CITY CEMENT</text>
<g font-size="2.4">
<text x="202" y="148.6">HOLE SIZE ±0.05 / HOLE C-C ±0.05 / OTHER LINIER DIMENSIONS ±1</text>
<text x="210.7" y="145.6">GENERAL TOLERANCES UNLESS OTHERWISE SPECIFIED</text>
<text x="214.1" y="174.1">154/11, Railway Station Road, Angulana, Moratuwa, Sri lanka</text>
</g>
<g font-size="1.9">
<text x="203.4" y="162.2">REV:</text>
<text x="217.5" y="162.2">DATE</text>
<text x="231.1" y="162.2">DRAWN:</text>
<text x="251.6" y="162.2">DESCRIPTION</text>
<text x="277.1" y="162.2">APPROVED BY</text>
</g>
<g font-size="1.7">
<text x="293.8" y="189.1" transform="rotate(-90 293.8 189.1)">E:\LAKDHANAVI LIMITED\LTL TRANSFORMERS DRAWINGS IN LTL-DB - DRAWINGS IN LTL-DB\CONTRACTS 2008 -2016\CT2022\CT-2237 2000 33 440</text>
<text x="295.9" y="189.1" transform="rotate(-90 295.9 189.1)">INSEE SIAM CITY CEMENT\ACTIVE PART CAD &amp; PACKET\CT-2237 2000 33 440 FLEXIBLES &amp; BUSBARS REV. 00.DWG</text>
<text x="198.9" y="196.4">DESIGNED BY:</text>
<text x="230.2" y="195.8">SCALE:</text>
<text x="230.5" y="192.8">2000kVA 3.3kV/440V TRANSFORMER</text>
<text x="243.5" y="195.8">N/A</text>
<text x="260.9" y="195.9">SIZE:</text>
<text x="269.5" y="195.8">A4</text>
<text x="275.4" y="195.8">UNITS:</text>
<text x="285.8" y="195.6">mm</text>
<text x="198.9" y="199.9">REVIEWED BY:</text>
<text x="199.1" y="203.3">APPROVED BY:</text>
<text x="230.1" y="198.3">DRAWN BY:</text>
<text x="230.2" y="203.3">DATE:</text>
<text x="230.2" y="200.9">DRAWING NO: DRW/CT-2057/21-3</text>
<text x="243.5" y="198.3">PRASHANTH</text>
<text x="243.8" y="203.6">2021/07/06</text>
<text x="260.9" y="198.4">DESIGN NO: 20003.3440</text>
<text x="270.3" y="203.5">REV: 00</text>
<text x="293.9" y="204.2" transform="rotate(-90 293.9 204.2)">1/26/2023 2:15</text>
</g>
</svg>
